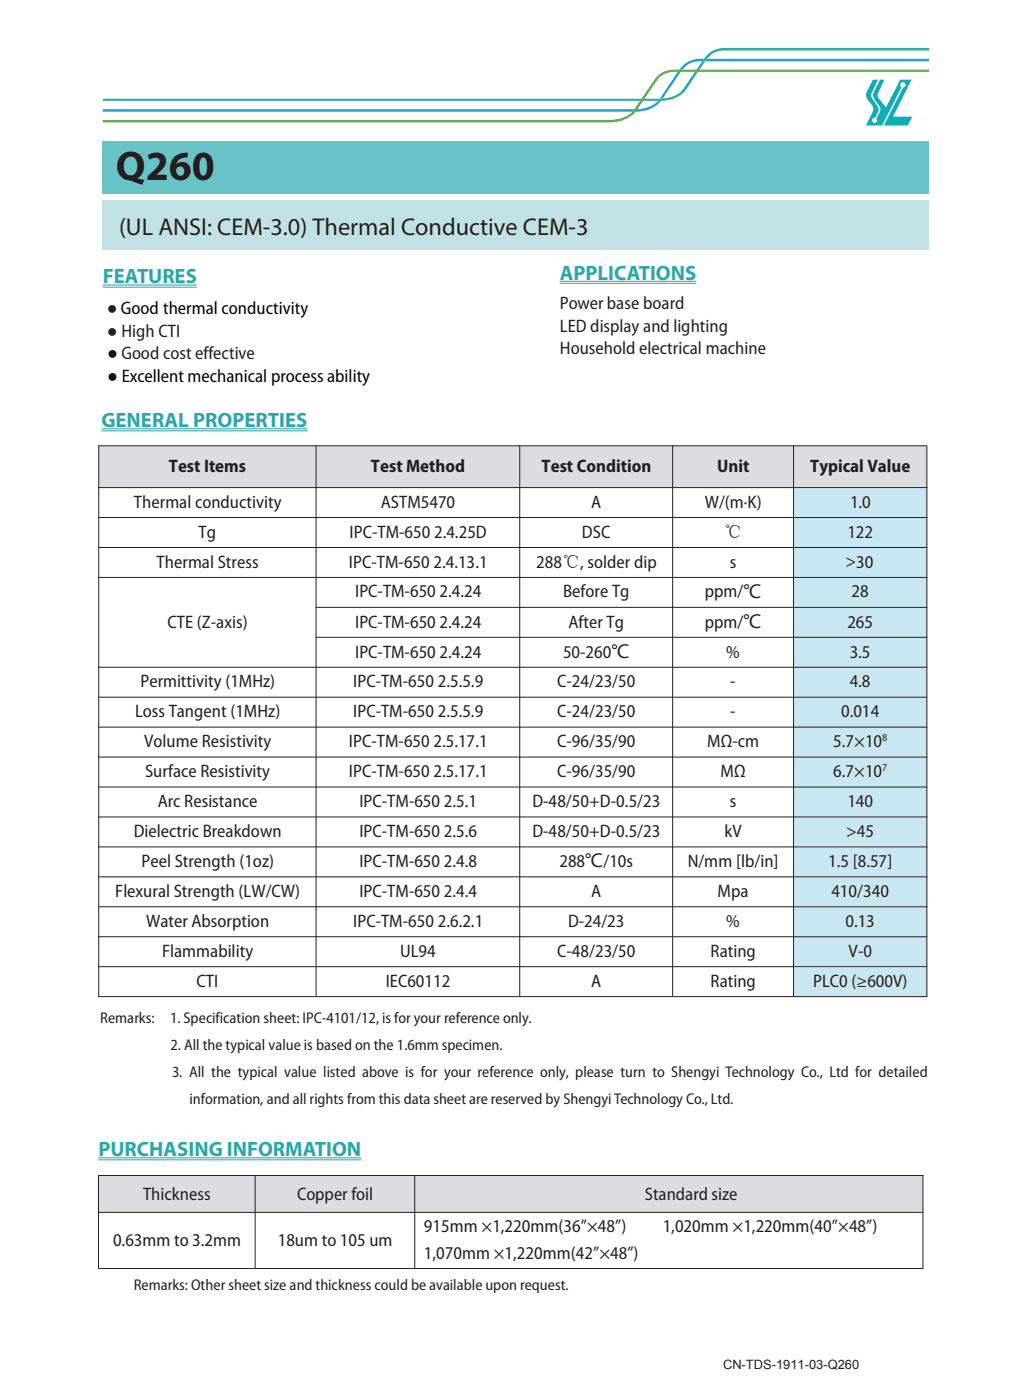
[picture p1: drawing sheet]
<svg xmlns="http://www.w3.org/2000/svg" width="210mm" height="285mm" viewBox="0 0 210 285" stroke-linecap="round" stroke-linejoin="round" font-family="sans-serif">
<path d="M20.9 40.8h168.4v10.1h-168.4z" fill="#c0e2e5"/>
<path d="M20.9 28.8h168.4v10.6h-168.4z" fill="#68c3c9"/>
<path d="M20.9 24.5h103.2a6.4 6.4 0 0 0 5-2.1l4.1-6a4.8 4.8 0 0 1 4.2-2.2h51.9v.4h-51.9a4.1 4.1 0 0 0-3.8 2.1l-4.1 6a7.2 7.2 0 0 1-5.4 2.3h-103.2z" fill-rule="evenodd" fill="#61b047"/>
<path d="M20.9 20.1v.5h109.4l.3-.5zM131.2 20.1l-.3 .5h3.2l.3-.5zM135 20l-.3 .6a6.6 6.6 0 0 0 5-2.2l2.5-3.8h-.6l-2.3 3.4a5.4 5.4 0 0 1-4.3 2zM143 12.5l-1.1 1.7h.6l1.1-1.7zM144.1 11.1l-.7 .9h.6a4.3 4.3 0 0 1 3.5-1.7h41.8v-.5h-41.8a4.6 4.6 0 0 0-3.4 1.3z" fill-rule="evenodd" fill="#23aca3"/>
<path d="M130.6 20.1l-.3 .5h.6l.3-.5zM141.9 14.2l-.3 .4h.6l.3-.4z" fill="#339c4c"/>
<path d="M20.9 22.3v.5h108l.3-.5zM129.8 22.3l-.3 .5a6.4 6.4 0 0 0 5.2-2.2h-.6a6.6 6.6 0 0 1-4.3 1.7zM138.1 14.6l-3.7 5.5 .6-.1 3.7-5.4zM139.2 13.3l-.8 .9h.6a4.4 4.4 0 0 1 4-1.7l.4-.5a5.3 5.3 0 0 0-4.2 1.3zM144 12l-.4 .5h45.7v-.5z" fill-rule="evenodd" fill="#279fcf"/>
<path d="M129.2 22.3l-.3 .5h.6l.3-.5zM138.4 14.2l-.3 .4h.6l.3-.4z" fill-rule="evenodd" fill="#2d9149"/>
<path d="M134.3 20.2l-.2 .4h.6l.3-.6zM143.4 12l-.4 .5h.6l.4-.5z" fill-rule="evenodd" fill="#2c9299"/>
<path d="M177.8 16.2h1l-1.2 2.7-.1 .6 .2 .6 1.1 1.6a.98 .98 0 0 1 0 1.3l-.5 1a.52 .52 0 0 0-.6 .6 .52 .52 0 0 0 .7 .4 .52 .52 0 0 0 .2-.8l-.1-.1 .7-1.3a1.03 1.03 0 0 0-.2-1.3l-1-1.5-.2-.5 .1-.6 1.4-2.7h.8l-1.2 2.7-.1 .6 .1 .5 1.6 1.9 2.9-5.7h2.3l-3.8 7.6h3.9l-.9 1.8h-4.9l4-7.8a.55 .55 0 0 0 .4-.7 .55 .55 0 0 0-.8-.2 .55 .55 0 0 0 0 .9l-3.9 7.8h-3.3l1.3-2.7a1.19 1.19 0 0 0 0-1.4 4.1 4.1 0 0 1-1.3-2l.1-.8z" fill-rule="evenodd" fill="#0cafb6"/>
<path d="M20.1 90.8h44.3v8.5h-44.3z" fill-rule="evenodd" fill="#fff"/>
<path d="M20.2 90.9h44.1v8.4h-44.1z" fill="#dcdddf"/>
<path d="M64.4 90.8h41.5v8.5h-41.5z" fill-rule="evenodd" fill="#fff"/>
<path d="M64.4 90.9h41.4v8.4h-41.4z" fill="#dcdddf"/>
<path d="M105.9 90.8h31.1v8.5h-31.1z" fill-rule="evenodd" fill="#fff"/>
<path d="M105.9 90.9h31.1v8.4h-31.1z" fill="#dcdddf"/>
<path d="M137 90.8h24.6v8.5h-24.6z" fill-rule="evenodd" fill="#fff"/>
<path d="M137.1 90.9h24.5v8.4h-24.5z" fill="#dcdddf"/>
<path d="M161.6 90.8h27.2v8.5h-27.2z" fill-rule="evenodd" fill="#fff"/>
<path d="M161.7 90.9h27.1v8.4h-27.1z" fill="#dcdddf"/>
<g fill="#fff">
<path d="M20.1 99.3h44.3v6.1h-44.3z" fill-rule="evenodd"/>
<path d="M64.4 99.3h41.5v6.1h-41.5z" fill-rule="evenodd"/>
<path d="M105.9 99.3h31.1v6.1h-31.1z" fill-rule="evenodd"/>
<path d="M137 99.3h24.6v6.1h-24.6z" fill-rule="evenodd"/>
<path d="M161.6 99.3h27.2v6.1h-27.2z" fill-rule="evenodd"/>
</g>
<g fill="#fff">
<path d="M20.2 99.4h44.1v6h-44.1z"/>
<path d="M64.4 99.4h41.4v6h-41.4z"/>
<path d="M105.9 99.4h31.1v6h-31.1z"/>
<path d="M137.1 99.4h24.5v6h-24.5z"/>
</g>
<path d="M161.7 99.4h27.1v6h-27.1z" fill="#c9e7f3"/>
<g fill="#fff">
<path d="M20.1 105.4h44.3v6.1h-44.3z" fill-rule="evenodd"/>
<path d="M64.4 105.4h41.5v6.1h-41.5z" fill-rule="evenodd"/>
<path d="M105.9 105.4h31.1v6.1h-31.1z" fill-rule="evenodd"/>
<path d="M137 105.4h24.6v6.1h-24.6z" fill-rule="evenodd"/>
<path d="M161.6 105.4h27.2v6.1h-27.2z" fill-rule="evenodd"/>
</g>
<g fill="#fff">
<path d="M20.2 105.5h44.1v6h-44.1z"/>
<path d="M64.4 105.5h41.4v6h-41.4z"/>
<path d="M105.9 105.5h31.1v6h-31.1z"/>
<path d="M137.1 105.5h24.5v6h-24.5z"/>
</g>
<path d="M161.7 105.5h27.1v6h-27.1z" fill="#c9e7f3"/>
<g fill="#fff">
<path d="M20.1 111.5h44.3v6.1h-44.3z" fill-rule="evenodd"/>
<path d="M64.4 111.5h41.5v6.1h-41.5z" fill-rule="evenodd"/>
<path d="M105.9 111.5h31.1v6.1h-31.1z" fill-rule="evenodd"/>
<path d="M137 111.5h24.6v6.1h-24.6z" fill-rule="evenodd"/>
<path d="M161.6 111.5h27.2v6.1h-27.2z" fill-rule="evenodd"/>
</g>
<g fill="#fff">
<path d="M20.2 111.6h44.1v6h-44.1z"/>
<path d="M64.4 111.6h41.4v6h-41.4z"/>
<path d="M105.9 111.6h31.1v6h-31.1z"/>
<path d="M137.1 111.6h24.5v6h-24.5z"/>
</g>
<path d="M161.7 111.6h27.1v6h-27.1z" fill="#c9e7f3"/>
<g fill="#fff">
<path d="M20.1 117.6h44.3v18.3h-44.3z" fill-rule="evenodd"/>
<path d="M64.4 117.6h41.5v6.1h-41.5z" fill-rule="evenodd"/>
<path d="M105.9 117.6h31.1v6.1h-31.1z" fill-rule="evenodd"/>
<path d="M137 117.6h24.6v6.1h-24.6z" fill-rule="evenodd"/>
<path d="M161.6 117.6h27.2v6.1h-27.2z" fill-rule="evenodd"/>
</g>
<g fill="#fff">
<path d="M20.2 117.7h44.1v18.2h-44.1z"/>
<path d="M64.4 117.7h41.4v6h-41.4z"/>
<path d="M105.9 117.7h31.1v6h-31.1z"/>
<path d="M137.1 117.7h24.5v6h-24.5z"/>
</g>
<path d="M161.7 117.7h27.1v6h-27.1z" fill="#c9e7f3"/>
<g fill="#fff">
<path d="M64.4 123.7h41.5v6.1h-41.5z" fill-rule="evenodd"/>
<path d="M105.9 123.7h31.1v6.1h-31.1z" fill-rule="evenodd"/>
<path d="M137 123.7h24.6v6.1h-24.6z" fill-rule="evenodd"/>
<path d="M161.6 123.7h27.2v6.1h-27.2z" fill-rule="evenodd"/>
</g>
<g fill="#fff">
<path d="M64.4 123.9h41.4v5.9h-41.4z"/>
<path d="M105.9 123.9h31.1v5.9h-31.1z"/>
<path d="M137.1 123.9h24.5v5.9h-24.5z"/>
</g>
<path d="M161.7 123.9h27.1v5.9h-27.1z" fill="#c9e7f3"/>
<g fill="#fff">
<path d="M64.4 129.8h41.5v6.1h-41.5z" fill-rule="evenodd"/>
<path d="M105.9 129.8h31.1v6.1h-31.1z" fill-rule="evenodd"/>
<path d="M137 129.8h24.6v6.1h-24.6z" fill-rule="evenodd"/>
<path d="M161.6 129.8h27.2v6.1h-27.2z" fill-rule="evenodd"/>
</g>
<g fill="#fff">
<path d="M64.4 130h41.4v5.9h-41.4z"/>
<path d="M105.9 130h31.1v5.9h-31.1z"/>
<path d="M137.1 130h24.5v5.9h-24.5z"/>
</g>
<path d="M161.7 130h27.1v5.9h-27.1z" fill="#c9e7f3"/>
<g fill="#fff">
<path d="M20.1 135.9h44.3v6.1h-44.3z" fill-rule="evenodd"/>
<path d="M64.4 135.9h41.5v6.1h-41.5z" fill-rule="evenodd"/>
<path d="M105.9 135.9h31.1v6.1h-31.1z" fill-rule="evenodd"/>
<path d="M137 135.9h24.6v6.1h-24.6z" fill-rule="evenodd"/>
<path d="M161.6 135.9h27.2v6.1h-27.2z" fill-rule="evenodd"/>
</g>
<g fill="#fff">
<path d="M20.2 136.1h44.1v5.9h-44.1z"/>
<path d="M64.4 136.1h41.4v5.9h-41.4z"/>
<path d="M105.9 136.1h31.1v5.9h-31.1z"/>
<path d="M137.1 136.1h24.5v5.9h-24.5z"/>
</g>
<path d="M161.7 136.1h27.1v5.9h-27.1z" fill="#c9e7f3"/>
<g fill="#fff">
<path d="M20.1 142h44.3v6.1h-44.3z" fill-rule="evenodd"/>
<path d="M64.4 142h41.5v6.1h-41.5z" fill-rule="evenodd"/>
<path d="M105.9 142h31.1v6.1h-31.1z" fill-rule="evenodd"/>
<path d="M137 142h24.6v6.1h-24.6z" fill-rule="evenodd"/>
<path d="M161.6 142h27.2v6.1h-27.2z" fill-rule="evenodd"/>
</g>
<g fill="#fff">
<path d="M20.2 142.2h44.1v5.9h-44.1z"/>
<path d="M64.4 142.2h41.4v5.9h-41.4z"/>
<path d="M105.9 142.2h31.1v5.9h-31.1z"/>
<path d="M137.1 142.2h24.5v5.9h-24.5z"/>
</g>
<path d="M161.7 142.2h27.1v5.9h-27.1z" fill="#c9e7f3"/>
<g fill="#fff">
<path d="M20.1 148.1h44.3v6.1h-44.3z" fill-rule="evenodd"/>
<path d="M64.4 148.1h41.5v6.1h-41.5z" fill-rule="evenodd"/>
<path d="M105.9 148.1h31.1v6.1h-31.1z" fill-rule="evenodd"/>
<path d="M137 148.1h24.6v6.1h-24.6z" fill-rule="evenodd"/>
<path d="M161.6 148.1h27.2v6.1h-27.2z" fill-rule="evenodd"/>
</g>
<g fill="#fff">
<path d="M20.2 148.3h44.1v5.9h-44.1z"/>
<path d="M64.4 148.3h41.4v5.9h-41.4z"/>
<path d="M105.9 148.3h31.1v5.9h-31.1z"/>
<path d="M137.1 148.3h24.5v5.9h-24.5z"/>
</g>
<path d="M161.7 148.3h27.1v5.9h-27.1z" fill="#c9e7f3"/>
<g fill="#fff">
<path d="M20.1 154.2h44.3v6.1h-44.3z" fill-rule="evenodd"/>
<path d="M64.4 154.2h41.5v6.1h-41.5z" fill-rule="evenodd"/>
<path d="M105.9 154.2h31.1v6.1h-31.1z" fill-rule="evenodd"/>
<path d="M137 154.2h24.6v6.1h-24.6z" fill-rule="evenodd"/>
<path d="M161.6 154.2h27.2v6.1h-27.2z" fill-rule="evenodd"/>
</g>
<g fill="#fff">
<path d="M20.2 154.4h44.1v5.9h-44.1z"/>
<path d="M64.4 154.4h41.4v5.9h-41.4z"/>
<path d="M105.9 154.4h31.1v5.9h-31.1z"/>
<path d="M137.1 154.4h24.5v5.9h-24.5z"/>
</g>
<path d="M161.7 154.4h27.1v5.9h-27.1z" fill="#c9e7f3"/>
<g fill="#fff">
<path d="M20.1 160.3h44.3v6.1h-44.3z" fill-rule="evenodd"/>
<path d="M64.4 160.3h41.5v6.1h-41.5z" fill-rule="evenodd"/>
<path d="M105.9 160.3h31.1v6.1h-31.1z" fill-rule="evenodd"/>
<path d="M137 160.3h24.6v6.1h-24.6z" fill-rule="evenodd"/>
<path d="M161.6 160.3h27.2v6.1h-27.2z" fill-rule="evenodd"/>
</g>
<g fill="#fff">
<path d="M20.2 160.5h44.1v5.9h-44.1z"/>
<path d="M64.4 160.5h41.4v5.9h-41.4z"/>
<path d="M105.9 160.5h31.1v5.9h-31.1z"/>
<path d="M137.1 160.5h24.5v5.9h-24.5z"/>
</g>
<path d="M161.7 160.5h27.1v5.9h-27.1z" fill="#c9e7f3"/>
<g fill="#fff">
<path d="M20.1 166.4h44.3v6.1h-44.3z" fill-rule="evenodd"/>
<path d="M64.4 166.4h41.5v6.1h-41.5z" fill-rule="evenodd"/>
<path d="M105.9 166.4h31.1v6.1h-31.1z" fill-rule="evenodd"/>
<path d="M137 166.4h24.6v6.1h-24.6z" fill-rule="evenodd"/>
<path d="M161.6 166.4h27.2v6.1h-27.2z" fill-rule="evenodd"/>
</g>
<g fill="#fff">
<path d="M20.2 166.6h44.1v5.9h-44.1z"/>
<path d="M64.4 166.6h41.4v5.9h-41.4z"/>
<path d="M105.9 166.6h31.1v5.9h-31.1z"/>
<path d="M137.1 166.6h24.5v5.9h-24.5z"/>
</g>
<path d="M161.7 166.6h27.1v5.9h-27.1z" fill="#c9e7f3"/>
<g fill="#fff">
<path d="M20.1 172.5h44.3v6.1h-44.3z" fill-rule="evenodd"/>
<path d="M64.4 172.5h41.5v6.1h-41.5z" fill-rule="evenodd"/>
<path d="M105.9 172.5h31.1v6.1h-31.1z" fill-rule="evenodd"/>
<path d="M137 172.5h24.6v6.1h-24.6z" fill-rule="evenodd"/>
<path d="M161.6 172.5h27.2v6.1h-27.2z" fill-rule="evenodd"/>
</g>
<g fill="#fff">
<path d="M20.2 172.7h44.1v5.9h-44.1z"/>
<path d="M64.4 172.7h41.4v5.9h-41.4z"/>
<path d="M105.9 172.7h31.1v5.9h-31.1z"/>
<path d="M137.1 172.7h24.5v5.9h-24.5z"/>
</g>
<path d="M161.7 172.7h27.1v5.9h-27.1z" fill="#c9e7f3"/>
<g fill="#fff">
<path d="M20.1 178.6h44.3v6.1h-44.3z" fill-rule="evenodd"/>
<path d="M64.4 178.6h41.5v6.1h-41.5z" fill-rule="evenodd"/>
<path d="M105.9 178.6h31.1v6.1h-31.1z" fill-rule="evenodd"/>
<path d="M137 178.6h24.6v6.1h-24.6z" fill-rule="evenodd"/>
<path d="M161.6 178.6h27.2v6.1h-27.2z" fill-rule="evenodd"/>
</g>
<g fill="#fff">
<path d="M20.2 178.8h44.1v5.9h-44.1z"/>
<path d="M64.4 178.8h41.4v5.9h-41.4z"/>
<path d="M105.9 178.8h31.1v5.9h-31.1z"/>
<path d="M137.1 178.8h24.5v5.9h-24.5z"/>
</g>
<path d="M161.7 178.8h27.1v5.9h-27.1z" fill="#c9e7f3"/>
<g fill="#fff">
<path d="M20.1 184.7h44.3v6.1h-44.3z" fill-rule="evenodd"/>
<path d="M64.4 184.7h41.5v6.1h-41.5z" fill-rule="evenodd"/>
<path d="M105.9 184.7h31.1v6.1h-31.1z" fill-rule="evenodd"/>
<path d="M137 184.7h24.6v6.1h-24.6z" fill-rule="evenodd"/>
<path d="M161.6 184.7h27.2v6.1h-27.2z" fill-rule="evenodd"/>
</g>
<g fill="#fff">
<path d="M20.2 184.9h44.1v5.9h-44.1z"/>
<path d="M64.4 184.9h41.4v5.9h-41.4z"/>
<path d="M105.9 184.9h31.1v5.9h-31.1z"/>
<path d="M137.1 184.9h24.5v5.9h-24.5z"/>
</g>
<path d="M161.7 184.9h27.1v5.9h-27.1z" fill="#c9e7f3"/>
<g fill="#fff">
<path d="M20.1 190.8h44.3v6.1h-44.3z" fill-rule="evenodd"/>
<path d="M64.4 190.8h41.5v6.1h-41.5z" fill-rule="evenodd"/>
<path d="M105.9 190.8h31.1v6.1h-31.1z" fill-rule="evenodd"/>
<path d="M137 190.8h24.6v6.1h-24.6z" fill-rule="evenodd"/>
<path d="M161.6 190.8h27.2v6.1h-27.2z" fill-rule="evenodd"/>
</g>
<g fill="#fff">
<path d="M20.2 191h44.1v5.9h-44.1z"/>
<path d="M64.4 191h41.4v5.9h-41.4z"/>
<path d="M105.9 191h31.1v5.9h-31.1z"/>
<path d="M137.1 191h24.5v5.9h-24.5z"/>
</g>
<path d="M161.7 191h27.1v5.9h-27.1z" fill="#c9e7f3"/>
<g fill="#fff">
<path d="M20.1 196.9h44.3v6.3h-44.3z" fill-rule="evenodd"/>
<path d="M64.4 196.9h41.5v6.3h-41.5z" fill-rule="evenodd"/>
<path d="M105.9 196.9h31.1v6.3h-31.1z" fill-rule="evenodd"/>
<path d="M137 196.9h24.6v6.3h-24.6z" fill-rule="evenodd"/>
<path d="M161.6 196.9h27.2v6.3h-27.2z" fill-rule="evenodd"/>
</g>
<g fill="#fff">
<path d="M20.2 197.1h44.1v6h-44.1z"/>
<path d="M64.4 197.1h41.4v6h-41.4z"/>
<path d="M105.9 197.1h31.1v6h-31.1z"/>
<path d="M137.1 197.1h24.5v6h-24.5z"/>
</g>
<path d="M161.7 197.1h27.1v6h-27.1z" fill="#c9e7f3"/>
<g fill="none" stroke="#231f20" stroke-width=".2">
<path d="M20 90.9h168.9M20 99.4h168.9M20.1 90.8v112.4M64.4 90.8v112.3M105.9 90.8v112.3M137 90.8v112.3M161.6 90.8v112.3M188.8 90.9v112.3M20 105.5h168.9M20 111.6h168.9M20 117.7h168.9M20 136h168.9"/>
<path d="M64.3 123.8h124.6M64.3 129.9h124.6M20 142.1h168.9M20 148.2h168.9M20 154.3h168.9M20 160.4h168.9M20 166.5h168.9M20 172.6h168.9M20 178.7h168.9M20 184.8h168.9M20 190.9h168.9M20 197h168.9"/>
<path d="M20 203.1h168.9"/>
</g>
<g fill="#dcdddf">
<path d="M20.1 239.7h31.8v7.3h-31.8z"/>
<path d="M52 239.7h32.4v7.3h-32.4z"/>
<path d="M84.5 239.7h103.5v7.3h-103.5z"/>
</g>
<g fill="#fff">
<path d="M20.1 247.2h31.8v11.3h-31.8z"/>
<path d="M84.5 247.2h103.5v11.3h-103.5z"/>
</g>
<path d="M20 239.6h168.1M20.1 239.5v19M52 239.5v19M84.5 239.5v19M188 239.5v19M20 247.1h168.1M20 258.6h168.1" fill="none" stroke="#231f20" stroke-width=".2"/>
<path d="M20.9 58.1h19.2M20.9 58.5h19.2M114 57.3h27.8M114 57.8h27.8M20.7 87.4h42M20.7 87.8h42M20 236h53.6M20 236.4h53.6" fill="none" stroke="#2aa7ab" stroke-width=".21"/>
<text font-size="8.5" fill="#231f20" x="23.6" y="36.8">Q260</text>
<text font-size="5" fill="#231f20" x="24.3" y="47.9">(UL ANSI: CEM-3.0) Thermal Conductive CEM-3</text>
<g font-size="4.2" fill="#2aa7ab">
<text x="20.9" y="57.7">FEATURES</text>
<text x="114" y="57">APPLICATIONS</text>
<text x="20.7" y="87.1">GENERAL PROPERTIES</text>
<text x="20" y="235.6">PURCHASING INFORMATION</text>
</g>
<g font-size="3.7" fill="#231f20">
<text x="21.8" y="64.1">●Good thermal conductivity</text>
<text x="114.1" y="63">Power base board</text>
<text x="21.8" y="68.7">● High CTI</text>
<text x="114.1" y="67.6">LED display and lighting</text>
<text x="114.1" y="72.2">Household electrical machine</text>
<text x="34.4" y="96.2">Test Items</text>
<text x="75.6" y="96.2">Test Method</text>
<text x="110.3" y="96.2">Test Condition</text>
<text x="146.1" y="96.2">Unit</text>
<text x="165" y="96.2">Typical Value</text>
<text x="27.3" y="103.5">Thermal conductivity</text>
<text x="77.6" y="103.5">ASTM5470</text>
<text x="120.4" y="103.5">A</text>
<text x="143.6" y="103.5">W/(m·K)</text>
<text x="173.1" y="103.5">1.0</text>
<text x="40.5" y="109.6">Tg</text>
<text x="71.2" y="109.6">IPC-TM-650</text>
<text x="88.4" y="109.6">2.4.25D</text>
<text x="118.5" y="109.6">DSC</text>
<text x="147.5" y="109.6">℃</text>
<text x="172.6" y="109.6">122</text>
<text x="31.9" y="115.7">Thermal Stress</text>
<text x="71.1" y="115.7">IPC-TM-650</text>
<text x="88.3" y="115.7">2.4.13.1</text>
<text x="109.2" y="115.7">288℃, solder dip</text>
<text x="148.7" y="115.7">s</text>
<text x="172.2" y="115.5">&gt;30</text>
<text x="72.3" y="121.8">IPC-TM-650</text>
<text x="89.5" y="121.8">2.4.24</text>
<text x="114.7" y="121.8">Before Tg</text>
<text x="143.6" y="121.8">ppm/℃</text>
<text x="173.5" y="121.8">28</text>
<text x="34.1" y="127.9">CTE (Z-axis)</text>
<text x="72.3" y="127.9">IPC-TM-650</text>
<text x="89.5" y="127.9">2.4.24</text>
<text x="115.8" y="127.9">After Tg</text>
<text x="143.6" y="127.9">ppm/℃</text>
<text x="172.6" y="127.9">265</text>
<text x="72.3" y="134">IPC-TM-650</text>
<text x="89.5" y="134">2.4.24</text>
<text x="114.7" y="134">50-260℃</text>
<text x="147.9" y="134">%</text>
<text x="173.1" y="134">3.5</text>
<text x="28.6" y="140.1">Permittivity (1MHz)</text>
<text x="72" y="140.1">IPC-TM-650</text>
<text x="89.2" y="140.1">2.5.5.9</text>
<text x="113.5" y="140.1">C-24/23/50</text>
<text x="148.8" y="140.1">-</text>
<text x="173.1" y="140.1">4.8</text>
<text x="27.5" y="146.2">Loss Tangent (1MHz)</text>
<text x="72" y="146.2">IPC-TM-650</text>
<text x="89.2" y="146.2">2.5.5.9</text>
<text x="113.5" y="146.2">C-24/23/50</text>
<text x="148.8" y="146.2">-</text>
<text x="171.3" y="146.2">0.014</text>
<text x="29.4" y="152.3">Volume Resistivity</text>
<text x="71.1" y="152.3">IPC-TM-650</text>
<text x="88.3" y="152.3">2.5.17.1</text>
<text x="113.5" y="152.3">C-96/35/90</text>
<text x="144.1" y="152.3">MΩ-cm</text>
<text x="169.7" y="152.3">5.7×10</text>
<text x="29.6" y="158.4">Surface Resistivity</text>
<text x="71.1" y="158.4">IPC-TM-650</text>
<text x="88.3" y="158.4">2.5.17.1</text>
<text x="113.5" y="158.4">C-96/35/90</text>
<text x="146.8" y="158.4">MΩ</text>
<text x="169.7" y="158.4">6.7×10</text>
<text x="32.1" y="164.5">Arc Resistance</text>
<text x="73.2" y="164.5">IPC-TM-650</text>
<text x="90.4" y="164.5">2.5.1</text>
<text x="108.5" y="164.5">D-48/50+D-0.5/23</text>
<text x="148.7" y="164.5">s</text>
<text x="172.6" y="164.5">140</text>
<text x="27.2" y="170.6">Dielectric Breakdown</text>
<text x="73.2" y="170.6">IPC-TM-650</text>
<text x="90.4" y="170.6">2.5.6</text>
<text x="108.5" y="170.6">D-48/50+D-0.5/23</text>
<text x="147.6" y="170.6">kV</text>
<text x="172.4" y="170.6">&gt;45</text>
<text x="28.8" y="176.7">Peel Strength (1oz)</text>
<text x="73.2" y="176.7">IPC-TM-650</text>
<text x="90.4" y="176.7">2.4.8</text>
<text x="114" y="176.7">288℃/10s</text>
<text x="140.1" y="176.7">N/mm [lb/in]</text>
<text x="168.7" y="176.7">1.5 [8.57]</text>
<text x="23.5" y="182.8">Flexural Strength (LW/CW)</text>
<text x="73.2" y="182.8">IPC-TM-650</text>
<text x="90.4" y="182.8">2.4.4</text>
<text x="120.4" y="182.8">A</text>
<text x="146.2" y="182.8">Mpa</text>
<text x="169.4" y="182.8">410/340</text>
<text x="29.7" y="188.9">Water Absorption</text>
<text x="72" y="188.9">IPC-TM-650</text>
<text x="89.2" y="188.9">2.6.2.1</text>
<text x="115.7" y="188.9">D-24/23</text>
<text x="147.9" y="188.9">%</text>
<text x="172.2" y="188.9">0.13</text>
<text x="33" y="195">Flammability</text>
<text x="81.5" y="195">UL94</text>
<text x="113.5" y="195">C-48/23/50</text>
<text x="144.7" y="195">Rating</text>
<text x="172.9" y="195">V-0</text>
<text x="40" y="201.2">CTI</text>
<text x="78.6" y="201.2">IEC60112</text>
<text x="120.4" y="201.2">A</text>
<text x="144.7" y="201.2">Rating</text>
<text x="165.6" y="201.2">PLC0 (≥600V)</text>
<text x="29.2" y="244.5">Thickness</text>
<text x="60.5" y="244.5">Copper foil</text>
<text x="131.4" y="244.5">Standard size</text>
<text x="86.4" y="251.1">915mm ×1,220mm(36”×48”)</text>
<text x="135" y="251.1">1,020mm ×1,220mm(40”×48”)</text>
<text x="23" y="254">0.63mm to 3.2mm</text>
<text x="56.6" y="254">18um to 105 um</text>
<text x="86.4" y="256.6">1,070mm ×1,220mm(42”×48”)</text>
</g>
<g font-size="3.7" fill="#030303">
<text x="21.8" y="73.2">● Good cost effective</text>
<text x="21.8" y="77.8">● Excellent mechanical process ability</text>
</g>
<g font-size="3.2" fill="#231f20">
<text x="20.4" y="208.5">Remarks:</text>
<text x="34.6" y="208.5">1. Specification sheet: IPC-4101/12, is for your reference only.</text>
<text x="34.7" y="214">2. All the typical value is based on the 1.6mm specimen.</text>
<text x="35" y="219.5">3. All the typical value listed above is for your reference only, please turn to Shengyi Technology Co., Ltd for detailed</text>
<text x="38.6" y="225">information, and all rights from this data sheet are reserved by ShengyiTechnology Co., Ltd.</text>
<text x="27.2" y="263">Remarks: Other sheet size and thickness could be available upon request.</text>
</g>
<text font-size="2.6" fill="#231f20" x="147.3" y="279">CN-TDS-1911-03-Q260</text>
<g font-size="2.2" fill="#231f20">
<text x="179.7" y="151">8</text>
<text x="179.7" y="157.1">7</text>
</g>
</svg>
